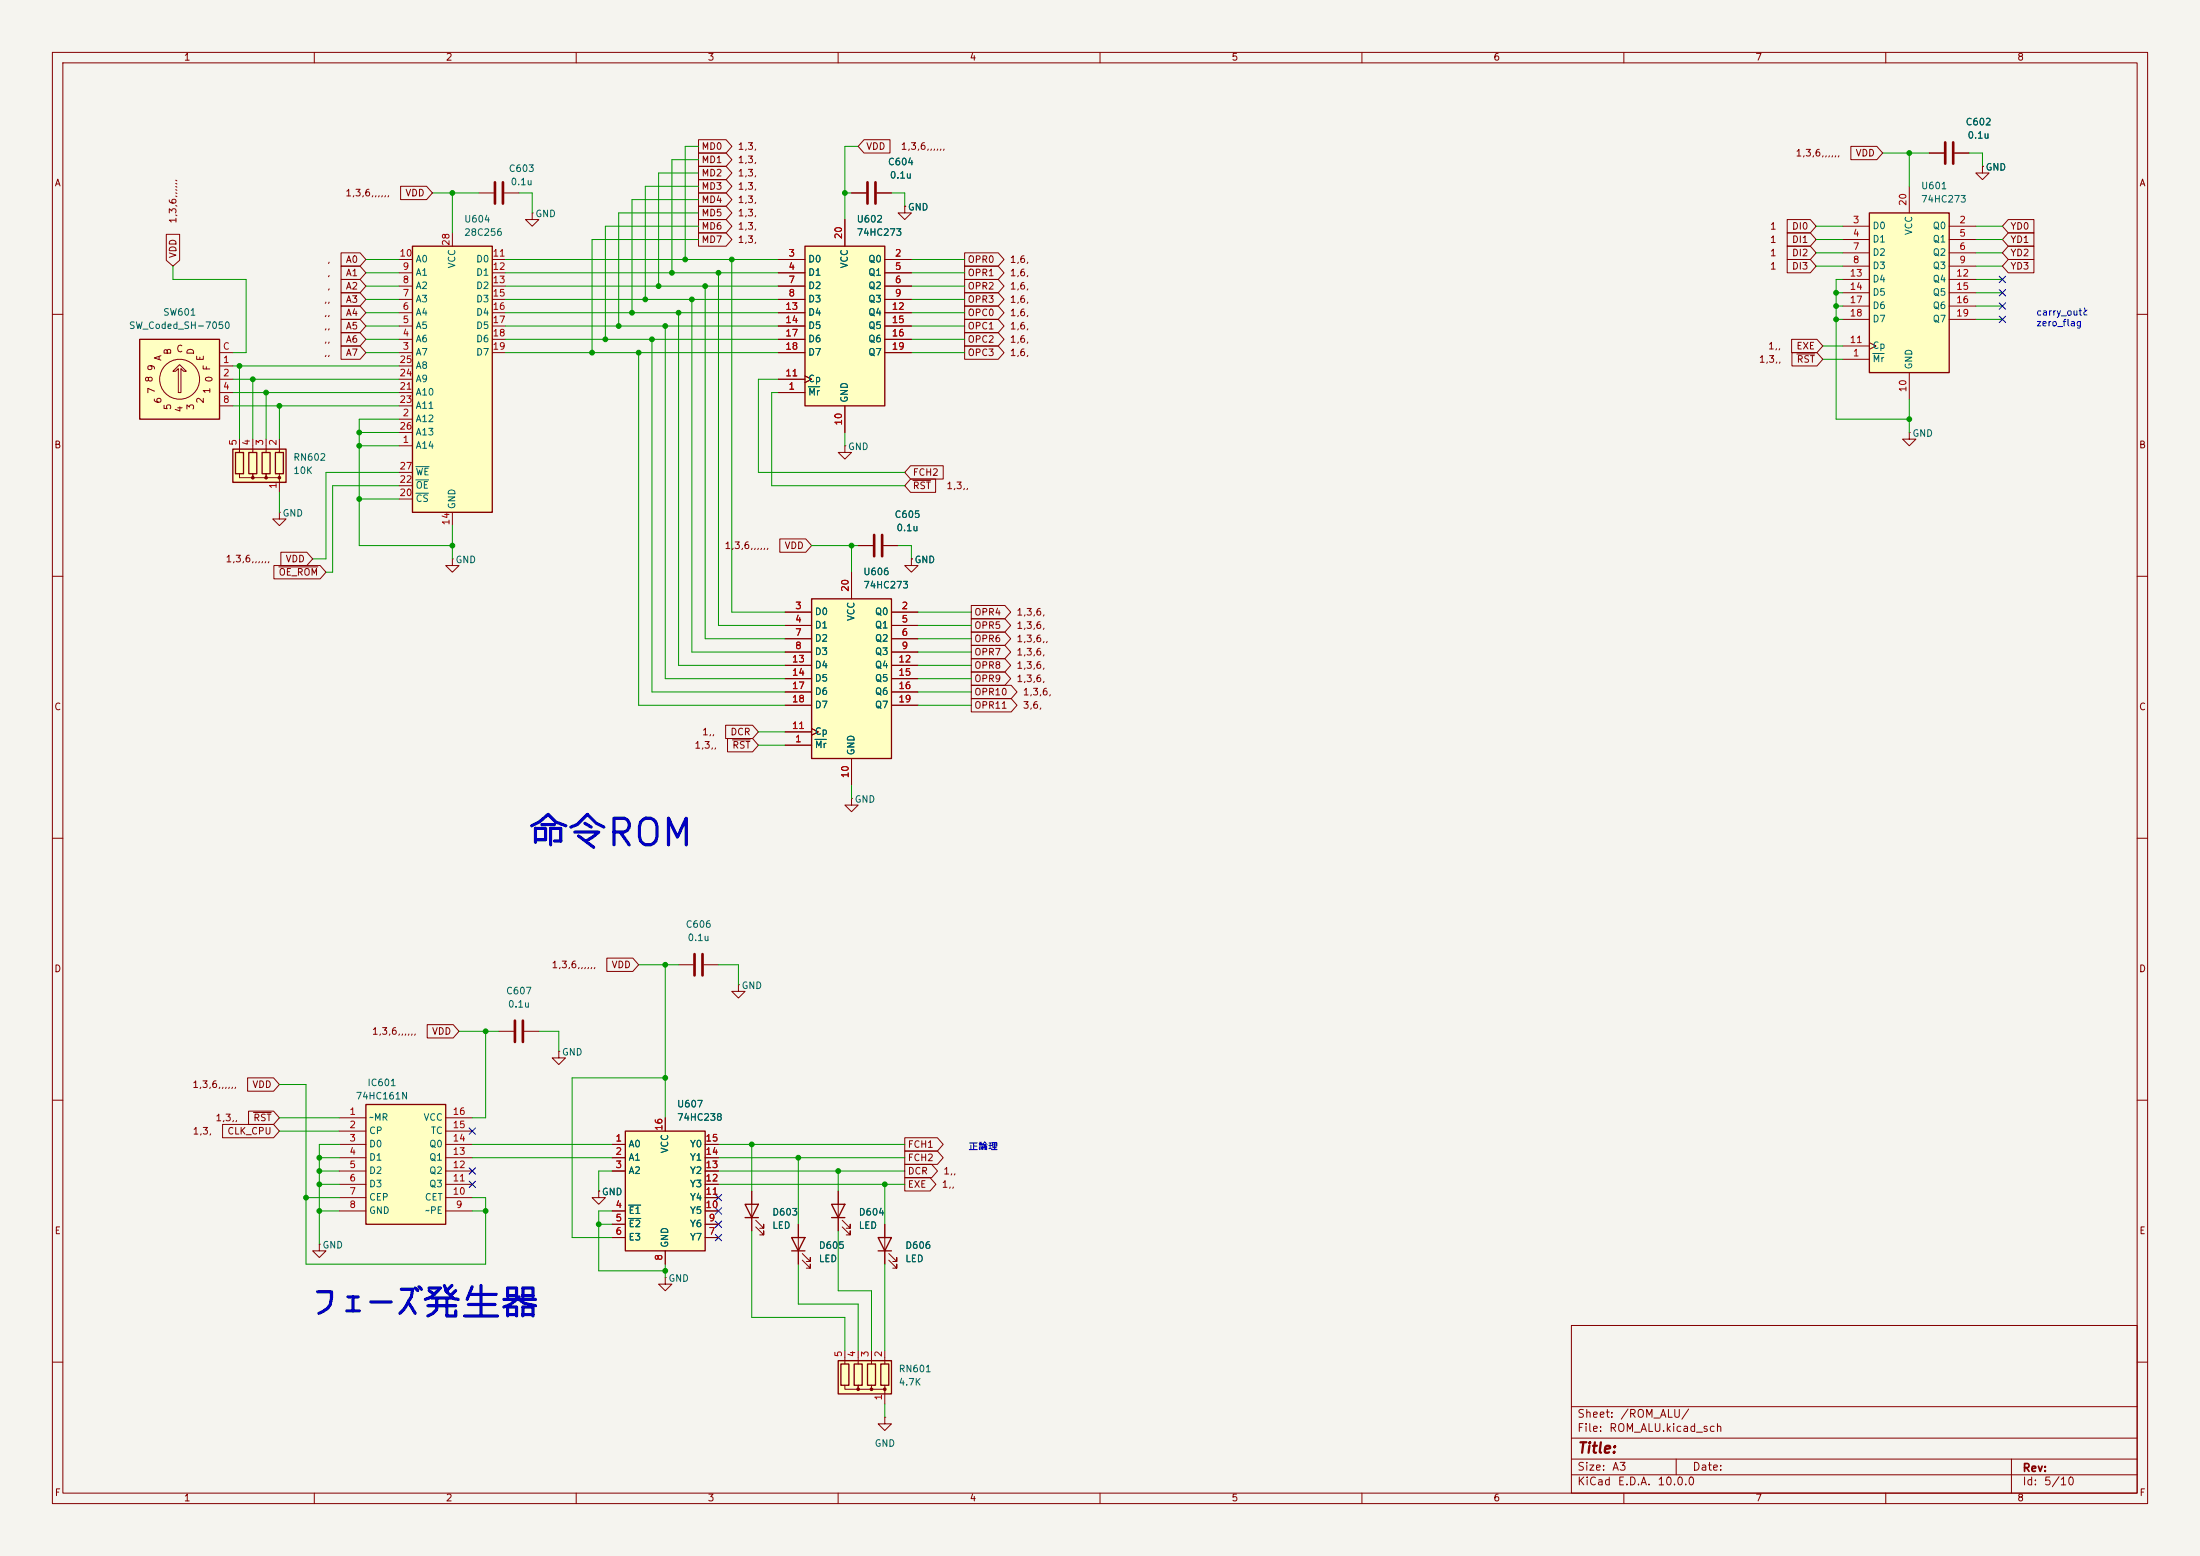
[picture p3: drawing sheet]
<svg xmlns="http://www.w3.org/2000/svg" width="420mm" height="297mm" viewBox="0 0 420 297" stroke-linecap="round" stroke-linejoin="round" font-family="sans-serif">
<path d="M0 0h420v297h-420z" fill="#f5f4ef" stroke="#f5f4ef" stroke-width=".19"/>
<g fill="none" stroke="#840000" stroke-width=".19">
<path d="M10 10h400v277h-400zM12 12h396v273h-396zM60 10v2M110 10v2M160 10v2M210 10v2M260 10v2M310 10v2M360 10v2M10 60h2M408 60h2M10 110h2"/>
<path d="M408 110h2M10 160h2M408 160h2M10 210h2M408 210h2M300 253h108v32h-108zM10 260h2M300 278.5h108M300 274.5h108M300 268.5h108M320 278.5v3M384 278.5v6.5"/>
<path d="M408 260h2M60 285v2M110 285v2M160 285v2M210 285v2M260 285v2M300 281.5h108M310 285v2M360 285v2"/>
</g>
<path d="M78.7 47h15.3v50.8h-15.3z" fill="#ffffc2"/>
<path d="M78.7 47h15.3v50.8h-15.3zM151.1 236.2h2.6l-1.3 2.6zM151.1 238.8h2.6M158.7 229.9h2.6l-1.3 2.5zM158.7 232.4h2.6M167.6 236.2h2.6l-1.3 2.6zM167.6 238.8h2.6" fill="none" stroke="#840000" stroke-width=".25"/>
<g fill="none" stroke="#840000" stroke-width=".19">
<path d="M76.2 59.7h2.5M76.2 57.2h2.5M76.2 54.6h2.5M76.2 52.1h2.5M76.2 49.5h2.5M86.4 44.5v2.5M94 59.7h2.5M94 57.2h2.5M94 54.6h2.5M94 52.1h2.5M94 49.5h2.5M76.2 67.3h2.5"/>
<path d="M76.2 64.8h2.5M76.2 62.2h2.5M76.2 74.9h2.5M76.2 77.5h2.5M76.2 72.4h2.5M76.2 69.9h2.5M94 67.3h2.5M94 64.8h2.5M94 62.2h2.5M53.3 97.8v1.3h1.3l-1.3 1.2-1.2-1.2h1.2M53.3 97.8h.1M76.2 85.1h2.5"/>
<path d="M76.2 80h2.5M76.2 95.3h2.5M76.2 92.7h2.5M76.2 82.6h2.5M76.2 90.2h2.5M86.4 97.8v2.5M86.4 106.7v1.3h1.2l-1.2 1.2-1.3-1.2h1.3M86.4 106.7h.1M162.6 152.4v1.3h1.2l-1.2 1.2-1.3-1.2h1.3M162.6 152.4h.1M61 237.5v1.3h1.2l-1.2 1.2-1.3-1.2h1.3M61 237.5h.1"/>
<path d="M152.4 233.7v7.6M153.2 239.3l1.5 1.5v-.8v.8h-.8M160 227.3v7.6M160.8 234.2l1.5 1.5v-.8v.8h-.8M160.8 232.9l1.5 1.5v-.7v.7h-.8M168.9 233.7v7.6M169.7 239.3l1.5 1.5v-.8v.8h-.8M153.2 240.5l1.5 1.6v-.8v.8h-.8M169.7 240.5l1.5 1.6v-.8v.8h-.8M168.9 270.5v1.3h-1.3l1.3 1.2 1.3-1.2h-1.3M168.9 270.5h.1"/>
</g>
<path d="M79.4 94.1h2.4M79.4 91.6h2.4M79.4 89.1h2.5" fill="none" stroke="#006464" stroke-width=".19"/>
<path d="M154.9 114.3h15.3v30.5h-15.3z" fill="#ffffc2"/>
<path d="M154.9 114.3h15.3v30.5h-15.3z" fill="none" stroke="#840000" stroke-width=".25"/>
<g fill="none" stroke="#840000" stroke-width=".19">
<path d="M149.9 116.8h5M149.9 119.4h5M162.6 109.2v5.1M170.2 116.8h5.1M170.2 119.4h5.1M149.9 121.9h5M149.9 124.5h5M149.9 139.7h5M149.9 127h5M149.9 129.5h5M149.9 132.1h5M149.9 134.6h5"/>
<path d="M154.9 139.1l1.3 .6-1.3 .6M170.2 121.9h5.1M170.2 124.5h5.1M170.2 127h5.1M170.2 129.5h5.1M170.2 132.1h5.1M170.2 134.6h5.1M149.9 142.2h5M162.6 144.8v5.1"/>
</g>
<path d="M155.6 141.1h2.2" fill="none" stroke="#006464" stroke-width=".19"/>
<path d="M160 259.7h10.2v6.4h-10.2z" fill="#ffffc2"/>
<path d="M160 259.7h10.2v6.4h-10.2zM160.5 260.3h1.6v4.1h-1.6zM163.1 260.3h1.5v4.1h-1.5zM165.6 260.3h1.5v4.1h-1.5zM168.1 260.3h1.6v4.1h-1.6z" fill="none" stroke="#840000" stroke-width=".25"/>
<g fill="#840000" stroke="#840000" stroke-width=".19">
<circle cx="168.9" cy="265.2" r=".25"/>
<circle cx="166.4" cy="265.2" r=".25"/>
<circle cx="163.8" cy="265.2" r=".25"/>
</g>
<path d="M95.2 196.9h2.8M100.1 196.9h2.8M106.7 200.7v1.2h1.2l-1.2 1.3-1.3-1.3h1.3M106.7 200.7h.1M161.3 257.8v2.5M163.8 257.8v2.5M166.4 257.8v2.5M168.9 257.8v2.5M161.3 264.4v.8h2.5v-.8v.8h2.6v-.8v.8h2.5v-.8M168.9 265.4v2.6" fill="none" stroke="#840000" stroke-width=".19"/>
<path d="M98.3 194.8v4.1M99.8 194.8v4.1" fill="none" stroke="#840000" stroke-width=".51"/>
<path d="M69.8 210.8h15.3v22.9h-15.3z" fill="#ffffc2"/>
<path d="M69.8 210.8h15.3v22.9h-15.3z" fill="none" stroke="#840000" stroke-width=".25"/>
<g fill="none" stroke="#840000" stroke-width=".19">
<path d="M64.8 213.4h5M64.8 215.9h5M64.8 218.4h5M85.1 213.4h5.1M85.1 215.9h5.1M85.1 218.4h5.1M64.8 221h5M64.8 223.5h5M64.8 226.1h5M64.8 228.6h5M64.8 231.1h5M85.1 221h5.1"/>
<path d="M85.1 223.5h5.1M85.1 226.1h5.1M85.1 228.6h5.1M85.1 231.1h5.1M114.3 227.3v1.3h1.3l-1.3 1.3-1.3-1.3h1.3M114.3 227.3h.1"/>
</g>
<path d="M119.4 215.9h15.2v22.9h-15.2z" fill="#ffffc2"/>
<path d="M119.4 215.9h15.2v22.9h-15.2z" fill="none" stroke="#840000" stroke-width=".25"/>
<g fill="none" stroke="#840000" stroke-width=".19">
<path d="M141 188v1.2h1.2l-1.2 1.3-1.3-1.3h1.3M141 188h.1M116.8 218.4h2.6M127 213.4v2.5M134.6 218.4h2.6M116.8 221h2.6M116.8 223.5h2.6M116.8 231.1h2.6M116.8 233.7h2.6M116.8 236.2h2.6M127 238.8v2.5M134.6 221h2.6"/>
<path d="M134.6 223.5h2.6M134.6 231.1h2.6M134.6 233.7h2.6M134.6 236.2h2.6M134.6 228.6h2.6M134.6 226.1h2.6"/>
</g>
<path d="M120 230h2.3M120 232.6h2.3" fill="none" stroke="#006464" stroke-width=".19"/>
<path d="M26.7 64.8h15.2v15.2h-15.2z" fill="#ffffc2"/>
<g fill="none" stroke="#840000" stroke-width=".19">
<path d="M101.6 40.6v1.3h1.3l-1.3 1.3-1.3-1.3h1.3M101.6 40.6h.1M33 70.9l1.3-1.3 1.3 1.3h-.5l-.6-.5v4.5h-.5v-4.5l-.5 .5zM41.9 69.9h2.5M41.9 72.4h2.5M41.9 74.9h2.5M41.9 77.5h2.5M41.9 67.3h2.5M129.5 184.2h2.8M134.4 184.2h2.8M143.5 227.3v7.6M144.3 234.2l1.5 1.5v-.8v.8h-.8"/>
<path d="M144.3 232.9l1.5 1.5v-.7v.7h-.8M127 243.8v1.3h1.3l-1.3 1.3-1.3-1.3h1.3M127 243.8h.1"/>
<circle cx="34.3" cy="72.4" r="3.8"/>
</g>
<path d="M26.7 64.8h15.2v15.2h-15.2zM142.2 229.9h2.6l-1.3 2.5zM142.2 232.4h2.6" fill="none" stroke="#840000" stroke-width=".25"/>
<path d="M132.6 182.1v4.1M134.1 182.1v4.1" fill="none" stroke="#840000" stroke-width=".51"/>
<path d="M44.4 85.7h10.2v6.4h-10.2z" fill="#ffffc2"/>
<path d="M44.4 85.7h10.2v6.4h-10.2zM45 86.4h1.5v4h-1.5zM47.5 86.4h1.5v4h-1.5zM50 86.4h1.6v4h-1.6zM52.6 86.4h1.5v4h-1.5z" fill="none" stroke="#840000" stroke-width=".25"/>
<g fill="#840000" stroke="#840000" stroke-width=".19">
<circle cx="53.3" cy="91.2" r=".25"/>
<circle cx="50.8" cy="91.2" r=".25"/>
<circle cx="48.3" cy="91.2" r=".25"/>
</g>
<g fill="none" stroke="#840000" stroke-width=".19">
<path d="M91.4 36.8h2.8M96.3 36.8h2.8M172.7 39.4v1.2h1.3l-1.3 1.3-1.3-1.3h1.3M172.7 39.4h.1M45.7 90.4v.8h2.6v-.8v.8h2.5v-.8v.8h2.5v-.8M45.7 83.8v2.6M48.3 83.8v2.6M50.8 83.8v2.6M53.3 83.8v2.6M53.3 91.4v2.6M161.3 85.1v1.3h1.3l-1.3 1.2-1.3-1.2h1.3M161.3 85.1h.1"/>
<path d="M163.8 104.1h2.8M168.7 104.1h2.7"/>
</g>
<path d="M94.5 34.8v4.1M96 34.8v4.1M166.9 102.1v4.1M168.4 102.1v4.1" fill="none" stroke="#840000" stroke-width=".51"/>
<path d="M153.7 47h15.2v30.5h-15.2z" fill="#ffffc2"/>
<path d="M153.7 47h15.2v30.5h-15.2z" fill="none" stroke="#840000" stroke-width=".25"/>
<g fill="none" stroke="#840000" stroke-width=".19">
<path d="M162.6 36.8h2.8M167.4 36.8h2.8M148.6 49.5h5.1M148.6 52.1h5.1M148.6 54.6h5.1M148.6 57.2h5.1M148.6 59.7h5.1M161.3 41.9v5.1M168.9 49.5h5.1M168.9 52.1h5.1M168.9 54.6h5.1M168.9 57.2h5.1"/>
<path d="M168.9 59.7h5.1M148.6 74.9h5.1M148.6 72.4h5.1M148.6 62.2h5.1M148.6 64.8h5.1M148.6 67.3h5.1M153.7 71.8l1.2 .6-1.2 .6M161.3 77.5v5.1M168.9 62.2h5.1M168.9 64.8h5.1M168.9 67.3h5.1M174 106.7v1.3h1.3l-1.3 1.2-1.3-1.2h1.3"/>
<path d="M174 106.7h.1"/>
</g>
<path d="M154.3 73.8h2.2" fill="none" stroke="#006464" stroke-width=".19"/>
<path d="M165.6 34.8v4.1M167.1 34.8v4.1" fill="none" stroke="#840000" stroke-width=".51"/>
<path d="M356.9 40.6h15.2v30.5h-15.2z" fill="#ffffc2"/>
<path d="M356.9 40.6h15.2v30.5h-15.2z" fill="none" stroke="#840000" stroke-width=".25"/>
<g fill="none" stroke="#840000" stroke-width=".19">
<path d="M76.5 35.6h4.9l1.1 1.2-1.1 1.3h-4.9zM133.3 36.8h5.3l1.1 1.3-1.1 1.3h-5.3zM133.3 31.7h5.3l1.1 1.3-1.1 1.3h-5.3zM133.3 34.3h5.3l1.1 1.3-1.1 1.2h-5.3zM133.3 26.7h5.3l1.1 1.2-1.1 1.3h-5.3zM133.3 29.2h5.3l1.1 1.3-1.1 1.3h-5.3zM133.3 39.4h5.3l1.1 1.2-1.1 1.3h-5.3zM162.6 36.8h2.8M164.9 26.7h5v2.5h-5l-1.1-1.3zM167.4 36.8h2.8M172.7 39.4h.1M353.3 27.9h5l1.1 1.3-1.1 1.3h-5z"/>
<path d="M364.5 35.6v5M368.3 29.2h2.8M373.1 29.2h2.8M378.5 31.8v1.2h1.2l-1.2 1.3-1.3-1.3h1.3M378.5 31.8h.1M31.7 44.7h2.6v5l-1.3 1.1-1.3-1.1zM65.1 50.8h3.6l1.1 1.3-1.1 1.2h-3.6zM65.1 55.9h3.6l1.1 1.3-1.1 1.2h-3.6zM65.1 53.3h3.6l1.1 1.3-1.1 1.3h-3.6zM65.1 48.3h3.6l1.1 1.2-1.1 1.3h-3.6zM65.1 58.4h3.6l1.1 1.3-1.1 1.3h-3.6zM133.3 41.9h5.3l1.1 1.3-1.1 1.3h-5.3z"/>
<path d="M133.3 44.4h5.3l1.1 1.3-1.1 1.3h-5.3zM148.6 49.5h5.1M148.6 52.1h5.1M148.6 54.6h5.1M148.6 57.2h5.1M148.6 59.7h5.1M161.3 41.9v5.1M168.9 49.5h5.1M168.9 52.1h5.1M168.9 54.6h5.1M168.9 57.2h5.1M168.9 59.7h5.1"/>
<path d="M184.1 48.3h6.5l1.1 1.2-1.1 1.3h-6.5zM184.1 55.9h6.5l1.1 1.3-1.1 1.2h-6.5zM184.1 58.4h6.5l1.1 1.3-1.1 1.3h-6.5zM184.1 53.3h6.5l1.1 1.3-1.1 1.3h-6.5zM184.1 50.8h6.5l1.1 1.3-1.1 1.2h-6.5zM341.2 44.4h4.4l1.1 1.3-1.1 1.3h-4.4zM341.2 47h4.4l1.1 1.3-1.1 1.2h-4.4zM341.2 41.9h4.4l1.1 1.3-1.1 1.3h-4.4zM341.2 49.5h4.4l1.1 1.3-1.1 1.3h-4.4zM351.8 43.2h5.1M351.8 45.7h5.1M351.8 48.3h5.1"/>
<path d="M351.8 50.8h5.1M351.8 53.3h5.1M351.8 55.9h5.1M351.8 58.4h5.1M372.1 43.2h5.1M372.1 45.7h5.1M372.1 48.3h5.1M372.1 50.8h5.1M372.1 53.3h5.1M372.1 55.9h5.1M372.1 58.4h5.1M383.4 49.5h4.9v2.6h-4.9l-1.1-1.3z"/>
<path d="M383.4 47h4.9v2.5h-4.9l-1.1-1.2zM383.4 44.4h4.9v2.6h-4.9l-1.1-1.3zM383.4 41.9h4.9v2.6h-4.9l-1.1-1.3zM65.1 63.5h3.6l1.1 1.3-1.1 1.2h-3.6zM65.1 66h3.6l1.1 1.3-1.1 1.3h-3.6zM65.1 61h3.6l1.1 1.2-1.1 1.3h-3.6zM148.6 74.9h5.1M148.6 72.4h5.1M148.6 62.2h5.1M148.6 64.8h5.1M148.6 67.3h5.1M153.7 71.8l1.2 .6-1.2 .6"/>
<path d="M161.3 77.5v5.1M168.9 62.2h5.1M168.9 64.8h5.1M168.9 67.3h5.1M184.1 66h6.5l1.1 1.3-1.1 1.3h-6.5zM184.1 63.5h6.5l1.1 1.3-1.1 1.2h-6.5zM184.1 61h6.5l1.1 1.2-1.1 1.3h-6.5zM342 64.8h4.9l1.1 1.2-1.1 1.3h-4.9zM342.1 67.3h4.8l1.1 1.3-1.1 1.3h-4.8zM343 67.6h3.4M351.8 68.6h5.1M351.8 66h5.1"/>
<path d="M351.8 61h5.1M356.9 65.4l1.2 .6-1.2 .7M364.5 71.1v5.1M372.1 61h5.1M173.8 91.4h4.8v2.6h-4.8l-1.1-1.3zM173.8 88.9h6.3v2.5h-6.3l-1.1-1.2zM174.3 91.7h3.4M364.5 82.6v1.2h1.3l-1.3 1.3-1.3-1.3h1.3M364.5 82.6h.1M52.3 107.9h8.8l1.1 1.3-1.1 1.3h-8.8zM53.2 108.2h7.5M53.6 105.4h5l1.1 1.3-1.1 1.3h-5z"/>
<path d="M148.9 102.9h4.9l1.1 1.2-1.1 1.3h-4.9zM149.9 116.8h5M149.9 119.4h5M162.6 109.2v5.1M163.8 104.1h2.8M168.7 104.1h2.7M170.2 116.8h5.1M170.2 119.4h5.1M174 106.7h.1M185.4 118.1h6.4l1.1 1.3-1.1 1.3h-6.4zM185.4 115.6h6.4l1.1 1.2-1.1 1.3h-6.4zM138.5 138.4h5.2l1.1 1.3-1.1 1.3h-5.2z"/>
<path d="M149.9 121.9h5M149.9 124.5h5M149.9 139.7h5M149.9 127h5M149.9 129.5h5M149.9 132.1h5M149.9 134.6h5M154.9 139.1l1.3 .6-1.3 .6M170.2 121.9h5.1M170.2 124.5h5.1M170.2 127h5.1M170.2 129.5h5.1"/>
<path d="M170.2 132.1h5.1M170.2 134.6h5.1M185.4 128.3h6.4l1.1 1.2-1.1 1.3h-6.4zM185.4 130.8h7.6l1.2 1.3-1.2 1.3h-7.6zM185.4 133.3h7.6l1.2 1.3-1.2 1.3h-7.6zM185.4 123.2h6.4l1.1 1.3-1.1 1.2h-6.4zM185.4 120.6h6.4l1.1 1.3-1.1 1.3h-6.4zM185.4 125.7h6.4l1.1 1.3-1.1 1.3h-6.4zM138.9 141h4.8l1.1 1.2-1.1 1.3h-4.8zM139.8 141.2h3.4M149.9 142.2h5M162.6 144.8v5.1"/>
<path d="M81.6 195.6h4.9l1.1 1.3-1.1 1.2h-4.9zM115.8 182.9h5l1.1 1.3-1.1 1.2h-5zM42.5 214.6h9.7l1.1 1.3-1.1 1.3h-9.7zM47.3 205.7h4.9l1.1 1.3-1.1 1.3h-4.9zM47.4 212.1h4.8l1.1 1.3-1.1 1.2h-4.8zM48.4 212.3h3.4M116.8 218.4h2.6M127 213.4v2.5M134.6 218.4h2.6M172.7 219.7h6.3l1.1 1.3-1.1 1.3h-6.3zM172.7 217.2h6.3l1.1 1.2-1.1 1.3h-6.3zM114.3 227.3h.1"/>
<path d="M116.8 221h2.6M116.8 223.5h2.6M116.8 231.1h2.6M116.8 233.7h2.6M116.8 236.2h2.6M127 238.8v2.5M134.6 221h2.6M134.6 223.5h2.6M134.6 231.1h2.6M134.6 233.7h2.6M134.6 236.2h2.6M134.6 228.6h2.6"/>
<path d="M134.6 226.1h2.6M143.5 227.3v2.6M143.5 232.4v2.5M152.4 233.7v2.5M152.4 238.8v2.5M160 227.3v2.6M160 232.4v2.5M168.9 233.7v2.5M168.9 238.8v2.5M172.7 222.2h5.2l1.1 1.3-1.1 1.3h-5.2zM172.7 224.8h4.9l1.1 1.3-1.1 1.2h-4.9z"/>
</g>
<path d="M154.3 73.8h2.2M357.5 67.5h2.2M155.6 141.1h2.2M120 230h2.3M120 232.6h2.3" fill="none" stroke="#006464" stroke-width=".19"/>
<path d="M371.3 27.2v4M372.9 27.2v4" fill="none" stroke="#840000" stroke-width=".51"/>
<g fill="none" stroke="#009600" stroke-width=".19">
<path d="M82.5 36.8h8.9M86.4 36.8v7.7M99.1 36.8h2.5v3.8M133.3 35.6h-10.1v21.6M133.3 27.9h-2.5v21.6M133.3 33h-7.6v21.6M133.3 30.5h-5v21.6M133.3 38.1h-12.7v21.6M161.3 36.8h1.3M163.8 27.9h-2.5v14M170.2 36.8h2.5v2.6M359.4 29.2h8.9"/>
<path d="M364.5 29.2v6.4M375.9 29.2h2.6v2.6M33 50.8v2.5h14v14h-2.6M69.8 57.2h6.4M69.8 49.5h6.4M69.8 52.1h6.4M69.8 59.7h6.4M69.8 54.6h6.4M96.5 57.2h52.1M96.5 49.5h52.1M96.5 52.1h52.1M96.5 59.7h52.1"/>
<path d="M96.5 54.6h52.1M129.5 59.7v67.3h20.4M132.1 57.2v67.3h17.8M133.3 45.7h-20.3v21.6M133.3 43.2h-17.7v21.6M133.3 40.6h-15.2v21.6M134.6 54.6v67.3h15.3M137.2 52.1v67.3h12.7M139.7 49.5v67.3h10.2M174 57.2h10.1M174 49.5h10.1M174 52.1h10.1"/>
<path d="M174 59.7h10.1M174 54.6h10.1M346.7 45.7h5.1M346.7 50.8h5.1M346.7 43.2h5.1M346.7 48.3h5.1M350.5 55.9h1.3M350.5 58.4h1.3M351.8 53.3h-1.3v26.7h14M377.2 45.7h5.1M377.2 53.3h5.1M377.2 55.9h5.1"/>
<path d="M377.2 58.4h5.1M377.2 50.8h5.1M377.2 43.2h5.1M377.2 48.3h5.1M44.4 72.4h31.8M44.4 74.9h31.8M44.4 69.9h31.8M44.4 77.5h31.8M45.7 69.9v13.9M48.3 72.4v11.4M50.8 74.9v8.9M53.3 77.5v6.3"/>
<path d="M69.8 67.3h6.4M69.8 62.2h6.4M69.8 64.8h6.4M96.5 67.3h52.1M96.5 62.2h52.1M96.5 64.8h52.1M121.9 67.3v67.3h28M124.5 64.8v67.3h25.4M127 62.2v67.3h22.9M148.6 72.4h-3.8v17.8h27.9M148.6 74.9h-1.3v17.8h25.4M174 67.3h10.1"/>
<path d="M174 62.2h10.1M174 64.8h10.1M348 68.6h3.8M348 66h3.8M350.5 61h1.3M364.5 76.2v6.4M377.2 61h5.1M53.3 94v3.8M68.6 82.6h7.6M68.6 85.1h7.6M68.6 95.3h7.6M76.2 80h-7.6v24.1h17.8"/>
<path d="M76.2 90.2h-14v16.5h-2.5M76.2 92.7h-12.7v16.5h-1.3M161.3 82.6v2.5M86.4 100.3v6.4M154.9 104.1h8.9M162.6 104.1v5.1M171.4 104.1h2.6v2.6M175.3 116.8h10.1M175.3 119.4h10.1M144.8 139.7h5.1M175.3 121.9h10.1M175.3 127h10.1"/>
<path d="M175.3 124.5h10.1M175.3 132.1h10.1M175.3 134.6h10.1M175.3 129.5h10.1M144.8 142.2h5.1M162.6 149.9v2.5M87.6 196.9h7.6M92.7 196.9v16.5h-2.5M102.9 196.9h3.8v3.8M121.9 184.2h7.6M127 184.2v29.2M137.2 184.2h3.8v3.8"/>
<path d="M53.3 207h5.1v34.3h34.3v-12.7h-2.5M53.3 213.4h11.5M53.3 215.9h11.5M64.8 218.4h-3.8v19.1M90.2 218.4h26.6M127 205.7h-17.8v30.5h7.6M137.2 218.4h35.5M143.5 218.4v8.9M58.4 228.6h6.4M61 221h3.8M61 223.5h3.8M61 226.1h3.8"/>
<path d="M61 231.1h3.8M90.2 221h26.6M90.2 231.1h2.5M114.3 233.7h2.5M116.8 223.5h-2.5v3.8M116.8 231.1h-2.5v11.5h12.7M137.2 221h35.5M137.2 223.5h35.5M137.2 226.1h35.5M143.5 234.9v16.6h17.8v6.3M152.4 221v12.7M160 223.5v3.8"/>
<path d="M160 234.9v11.5h6.4v11.4M168.9 226.1v7.6M127 241.3v2.5M152.4 241.3v7.6h11.4v8.9M168.9 241.3v16.5M168.9 268v2.5"/>
</g>
<g fill="none" stroke="#000084" stroke-width=".19">
<path d="M381.7 52.7l1.2 1.2M381.7 55.3l1.2 1.2M381.7 57.8l1.2 1.2M382.9 52.7l-1.2 1.2M382.9 55.3l-1.2 1.2M382.9 57.8l-1.2 1.2M381.7 60.4l1.2 1.2M382.9 60.4l-1.2 1.2M89.6 215.3l1.2 1.2M90.8 215.3l-1.2 1.2M89.6 225.5l1.2 1.2M89.6 222.9l1.2 1.2"/>
<path d="M90.8 225.5l-1.2 1.2M90.8 222.9l-1.2 1.2M136.6 230.5l1.2 1.2M136.6 233.1l1.2 1.2M136.6 235.6l1.2 1.2M136.6 228l1.2 1.2M137.8 230.5l-1.2 1.2M137.8 233.1l-1.2 1.2M137.8 235.6l-1.2 1.2M137.8 228l-1.2 1.2"/>
</g>
<g fill="#009600" stroke="#009600" stroke-width=".19">
<circle cx="61" cy="231.1" r=".46"/>
<circle cx="61" cy="223.5" r=".46"/>
<circle cx="58.4" cy="228.6" r=".46"/>
<circle cx="61" cy="221" r=".46"/>
<circle cx="61" cy="226.1" r=".46"/>
<circle cx="113" cy="67.3" r=".46"/>
<circle cx="86.4" cy="104.1" r=".46"/>
<circle cx="68.6" cy="85.1" r=".46"/>
<circle cx="68.6" cy="95.3" r=".46"/>
<circle cx="68.6" cy="82.6" r=".46"/>
<circle cx="168.9" cy="226.1" r=".46"/>
<circle cx="152.4" cy="221" r=".46"/>
<circle cx="160" cy="223.5" r=".46"/>
<circle cx="114.3" cy="233.7" r=".46"/>
<circle cx="92.7" cy="231.1" r=".46"/>
<circle cx="127" cy="205.7" r=".46"/>
<circle cx="92.7" cy="196.9" r=".46"/>
<circle cx="127" cy="184.2" r=".46"/>
<circle cx="127" cy="242.6" r=".46"/>
<circle cx="143.5" cy="218.4" r=".46"/>
<circle cx="86.4" cy="36.8" r=".46"/>
<circle cx="48.3" cy="72.4" r=".46"/>
<circle cx="50.8" cy="74.9" r=".46"/>
<circle cx="45.7" cy="69.9" r=".46"/>
<circle cx="53.3" cy="77.5" r=".46"/>
<circle cx="120.6" cy="59.7" r=".46"/>
<circle cx="124.5" cy="64.8" r=".46"/>
<circle cx="123.2" cy="57.2" r=".46"/>
<circle cx="127" cy="62.2" r=".46"/>
<circle cx="129.5" cy="59.7" r=".46"/>
<circle cx="121.9" cy="67.3" r=".46"/>
<circle cx="134.6" cy="54.6" r=".46"/>
<circle cx="137.2" cy="52.1" r=".46"/>
<circle cx="130.8" cy="49.5" r=".46"/>
<circle cx="132.1" cy="57.2" r=".46"/>
<circle cx="162.6" cy="104.1" r=".46"/>
<circle cx="139.7" cy="49.5" r=".46"/>
<circle cx="161.3" cy="36.8" r=".46"/>
<circle cx="128.3" cy="52.1" r=".46"/>
<circle cx="350.5" cy="61" r=".46"/>
<circle cx="125.7" cy="54.6" r=".46"/>
<circle cx="350.5" cy="58.4" r=".46"/>
<circle cx="350.5" cy="55.9" r=".46"/>
<circle cx="364.5" cy="29.2" r=".46"/>
<circle cx="364.5" cy="80" r=".46"/>
<circle cx="118.1" cy="62.2" r=".46"/>
<circle cx="115.6" cy="64.8" r=".46"/>
</g>
<g font-size="5.1" fill="#0000c2">
<text x="100.5" y="162.8">命令ROM</text>
<text x="58.9" y="252.7">フェーズ発生器</text>
</g>
<text font-size="2" fill="#840000" x="301" y="277.9">Title:</text>
<g font-size="1.5" fill="#840000">
<text x="301" y="273.7">File:</text>
<text x="301" y="271">Sheet:</text>
<text x="307.1" y="273.7">ROM_ALU.kicad_sch</text>
<text x="309.2" y="271">/ROM_ALU/</text>
<text x="301" y="281.1">Size:</text>
<text x="307.6" y="281.1">A3</text>
<text x="323" y="281.1">Date:</text>
<text x="386" y="281.3">Rev:</text>
<text x="301" y="283.9">KiCad</text>
<text x="308.7" y="283.9">E.D.A.</text>
<text x="316.3" y="283.9">10.0.0</text>
<text x="386" y="283.9">Id:</text>
<text x="390.1" y="283.9">5/10</text>
</g>
<g font-size="1.3" fill="#840000">
<text x="35" y="11.9">1</text>
<text x="85" y="11.9">2</text>
<text x="135" y="11.9">3</text>
<text x="185" y="11.9">4</text>
<text x="235" y="11.9">5</text>
<text x="285" y="11.9">6</text>
<text x="335" y="11.9">7</text>
<text x="385" y="11.9">8</text>
<text x="133.8" y="28.9">MD0</text>
<text x="140.7" y="28.9">1,3,</text>
<text x="165.3" y="28.9">VDD</text>
<text x="171.9" y="28.9">1,3,6,,,,,,</text>
<text x="10.3" y="35.9">A</text>
<text x="133.8" y="34">MD2</text>
<text x="133.8" y="31.4">MD1</text>
<text x="140.7" y="34">1,3,</text>
<text x="140.7" y="31.4">1,3,</text>
<text x="342.7" y="30.2">1,3,6,,,,,,</text>
<text x="354.1" y="30.2">VDD</text>
<text x="408.3" y="35.9">A</text>
<text x="65.8" y="37.8">1,3,6,,,,,,</text>
<text x="77.3" y="37.8">VDD</text>
<text x="133.8" y="39.1">MD4</text>
<text x="133.8" y="36.5">MD3</text>
<text x="133.8" y="41.6">MD5</text>
<text x="140.7" y="39.1">1,3,</text>
<text x="140.7" y="36.5">1,3,</text>
<text x="140.7" y="41.6">1,3,</text>
<text x="34" y="42.8" transform="rotate(-90 34 42.8)">1,3,6,,,,,,</text>
<text x="133.8" y="44.1">MD6</text>
<text x="133.8" y="46.7">MD7</text>
<text x="140.7" y="44.1">1,3,</text>
<text x="140.7" y="46.7">1,3,</text>
<text x="337.8" y="46.7">1</text>
<text x="337.8" y="44.1">1</text>
<text x="342" y="46.7">DI1</text>
<text x="342" y="44.1">DI0</text>
<text x="383.7" y="46.7">YD1</text>
<text x="383.7" y="44.1">YD0</text>
<text x="34" y="49.4" transform="rotate(-90 34 49.4)">VDD</text>
<text x="62.3" y="53">,</text>
<text x="62.3" y="50.5">,</text>
<text x="65.9" y="53">A1</text>
<text x="65.9" y="50.5">A0</text>
<text x="184.6" y="50.5">OPR0</text>
<text x="184.6" y="53">OPR1</text>
<text x="192.7" y="50.5">1,6,</text>
<text x="192.7" y="53">1,6,</text>
<text x="337.8" y="49.2">1</text>
<text x="337.8" y="51.8">1</text>
<text x="342" y="49.2">DI2</text>
<text x="342" y="51.8">DI3</text>
<text x="383.7" y="51.8">YD3</text>
<text x="383.7" y="49.2">YD2</text>
<text x="61.7" y="58.1">,,</text>
<text x="62.3" y="55.6">,</text>
<text x="65.9" y="58.1">A3</text>
<text x="65.9" y="55.6">A2</text>
<text x="184.6" y="58.1">OPR3</text>
<text x="184.6" y="55.6">OPR2</text>
<text x="192.7" y="58.1">1,6,</text>
<text x="192.7" y="55.6">1,6,</text>
<text x="61.7" y="65.7">,,</text>
<text x="61.7" y="60.6">,,</text>
<text x="61.7" y="63.2">,,</text>
<text x="65.9" y="65.7">A6</text>
<text x="65.9" y="60.6">A4</text>
<text x="65.9" y="63.2">A5</text>
<text x="184.6" y="65.7">OPC2</text>
<text x="184.6" y="63.2">OPC1</text>
<text x="184.6" y="60.6">OPC0</text>
<text x="192.7" y="65.7">1,6,</text>
<text x="192.7" y="63.2">1,6,</text>
<text x="192.7" y="60.6">1,6,</text>
<text x="29.9" y="70.9" transform="rotate(-90 29.9 70.9)">9</text>
<text x="31.1" y="69" transform="rotate(-90 31.1 69)">A</text>
<text x="33" y="67.8" transform="rotate(-90 33 67.8)">B</text>
<text x="33.6" y="67.5">C</text>
<text x="37.3" y="67.8" transform="rotate(-90 37.3 67.8)">D</text>
<text x="39.2" y="69" transform="rotate(-90 39.2 69)">E</text>
<text x="40.4" y="70.9" transform="rotate(-90 40.4 70.9)">F</text>
<text x="61.7" y="68.3">,,</text>
<text x="65.9" y="68.3">A7</text>
<text x="184.6" y="68.3">OPC3</text>
<text x="192.7" y="68.3">1,6,</text>
<text x="335.7" y="69.5">1,3,,</text>
<text x="337.4" y="67">1,,</text>
<text x="342.8" y="67">EXE</text>
<text x="342.9" y="69.5">RST</text>
<text x="29.4" y="73.1" transform="rotate(-90 29.4 73.1)">8</text>
<text x="29.9" y="75.3" transform="rotate(-90 29.9 75.3)">7</text>
<text x="31.1" y="77.1" transform="rotate(-90 31.1 77.1)">6</text>
<text x="39.2" y="77.1" transform="rotate(-90 39.2 77.1)">2</text>
<text x="40.4" y="75.3" transform="rotate(-90 40.4 75.3)">1</text>
<text x="40.9" y="73.1" transform="rotate(-90 40.9 73.1)">0</text>
<text x="33" y="78.4" transform="rotate(-90 33 78.4)">5</text>
<text x="35.2" y="78.8" transform="rotate(-90 35.2 78.8)">4</text>
<text x="37.3" y="78.4" transform="rotate(-90 37.3 78.4)">3</text>
<text x="10.3" y="85.9">B</text>
<text x="408.2" y="85.9">B</text>
<text x="174.1" y="93.7">RST</text>
<text x="174.1" y="91.1">FCH2</text>
<text x="180.6" y="93.7">1,3,,</text>
<text x="43" y="107.6">1,3,6,,,,,,</text>
<text x="54.4" y="107.6">VDD</text>
<text x="138.2" y="105.1">1,3,6,,,,,,</text>
<text x="149.7" y="105.1">VDD</text>
<text x="53.1" y="110.2">OE_ROM</text>
<text x="185.9" y="117.8">OPR4</text>
<text x="194" y="117.8">1,3,6,</text>
<text x="185.9" y="120.3">OPR5</text>
<text x="185.9" y="125.4">OPR7</text>
<text x="185.9" y="122.9">OPR6</text>
<text x="194" y="120.3">1,3,6,</text>
<text x="194" y="125.4">1,3,6,</text>
<text x="194" y="122.9">1,3,6,,</text>
<text x="185.9" y="130.5">OPR9</text>
<text x="185.9" y="128">OPR8</text>
<text x="194" y="130.5">1,3,6,</text>
<text x="194" y="128">1,3,6,</text>
<text x="10.3" y="135.9">C</text>
<text x="185.9" y="133">OPR10</text>
<text x="185.9" y="135.6">OPR11</text>
<text x="195.2" y="133">1,3,6,</text>
<text x="195.2" y="135.6">3,6,</text>
<text x="408.2" y="135.9">C</text>
<text x="132.5" y="143.2">1,3,,</text>
<text x="133.9" y="140.7">1,,</text>
<text x="139.3" y="140.7">DCR</text>
<text x="139.7" y="143.2">RST</text>
<text x="10.3" y="185.9">D</text>
<text x="105.2" y="185.1">1,3,6,,,,,,</text>
<text x="116.7" y="185.1">VDD</text>
<text x="408.2" y="185.9">D</text>
<text x="70.9" y="197.8">1,3,6,,,,,,</text>
<text x="82.4" y="197.8">VDD</text>
<text x="36.6" y="208">1,3,6,,,,,,</text>
<text x="48.1" y="208">VDD</text>
<text x="41" y="214.3">1,3,,</text>
<text x="48.3" y="214.3">RST</text>
<text x="36.7" y="216.9">1,3,</text>
<text x="43.3" y="216.9">CLK_CPU</text>
<text x="173.2" y="221.9">FCH2</text>
<text x="173.2" y="219.4">FCH1</text>
<text x="173.2" y="224.5">DCR</text>
<text x="173.2" y="227">EXE</text>
<text x="179.7" y="227">1,,</text>
<text x="180" y="224.5">1,,</text>
<text x="10.3" y="235.9">E</text>
<text x="408.3" y="235.9">E</text>
<text x="10.3" y="285.9">F</text>
<text x="35" y="286.9">1</text>
<text x="85" y="286.9">2</text>
<text x="135" y="286.9">3</text>
<text x="185" y="286.9">4</text>
<text x="235" y="286.9">5</text>
<text x="285" y="286.9">6</text>
<text x="335" y="286.9">7</text>
<text x="385" y="286.9">8</text>
<text x="408.3" y="285.9">F</text>
</g>
<g font-size="1.3" fill="#006464">
<text x="375.1" y="24.2">C602</text>
<text x="375.5" y="26.8">0.1u</text>
<text x="97" y="33.1">C603</text>
<text x="97.4" y="35.7">0.1u</text>
<text x="169.4" y="31.9">C604</text>
<text x="169.8" y="34.4">0.1u</text>
<text x="379" y="32.9">GND</text>
<text x="102.1" y="41.8">GND</text>
<text x="173.2" y="40.5">GND</text>
<text x="366.6" y="36.4">U601</text>
<text x="366.6" y="39">74HC273</text>
<text x="88.5" y="45.3">28C256</text>
<text x="88.5" y="42.8">U604</text>
<text x="163.4" y="42.8">U602</text>
<text x="163.4" y="45.3">74HC273</text>
<text x="357.4" y="44">D0</text>
<text x="357.4" y="46.6">D1</text>
<text x="365.4" y="45" transform="rotate(-90 365.4 45)">VCC</text>
<text x="368.9" y="44">Q0</text>
<text x="368.9" y="46.6">Q1</text>
<text x="79.2" y="52.9">A1</text>
<text x="79.2" y="50.4">A0</text>
<text x="87.2" y="51.3" transform="rotate(-90 87.2 51.3)">VCC</text>
<text x="90.8" y="50.4">D0</text>
<text x="90.8" y="52.9">D1</text>
<text x="154.2" y="50.4">D0</text>
<text x="154.2" y="52.9">D1</text>
<text x="162.2" y="51.3" transform="rotate(-90 162.2 51.3)">VCC</text>
<text x="165.7" y="50.4">Q0</text>
<text x="165.7" y="52.9">Q1</text>
<text x="357.4" y="49.1">D2</text>
<text x="357.4" y="51.7">D3</text>
<text x="368.9" y="49.1">Q2</text>
<text x="368.9" y="51.7">Q3</text>
<text x="79.2" y="58">A3</text>
<text x="79.2" y="55.5">A2</text>
<text x="90.8" y="55.5">D2</text>
<text x="90.8" y="58">D3</text>
<text x="154.2" y="55.5">D2</text>
<text x="154.2" y="58">D3</text>
<text x="165.7" y="55.5">Q2</text>
<text x="165.7" y="58">Q3</text>
<text x="357.4" y="54.2">D4</text>
<text x="357.4" y="56.7">D5</text>
<text x="357.4" y="59.3">D6</text>
<text x="368.9" y="54.2">Q4</text>
<text x="368.9" y="56.7">Q5</text>
<text x="368.9" y="59.3">Q6</text>
<text x="24.5" y="63.1">SW_Coded_SH-7050</text>
<text x="31" y="60.6">SW601</text>
<text x="79.2" y="65.6">A6</text>
<text x="79.2" y="63.1">A5</text>
<text x="79.2" y="60.6">A4</text>
<text x="90.8" y="60.6">D4</text>
<text x="90.8" y="63.1">D5</text>
<text x="90.8" y="65.6">D6</text>
<text x="154.2" y="60.6">D4</text>
<text x="154.2" y="63.1">D5</text>
<text x="154.2" y="65.6">D6</text>
<text x="165.7" y="60.6">Q4</text>
<text x="165.7" y="63.1">Q5</text>
<text x="165.7" y="65.6">Q6</text>
<text x="357.4" y="61.8">D7</text>
<text x="368.9" y="61.8">Q7</text>
<text x="79.2" y="68.2">A7</text>
<text x="79.2" y="70.7">A8</text>
<text x="90.8" y="68.2">D7</text>
<text x="154.2" y="68.2">D7</text>
<text x="165.7" y="68.2">Q7</text>
<text x="357.4" y="69.4">Mr</text>
<text x="357.4" y="66.9">Cp</text>
<text x="365.4" y="70.6" transform="rotate(-90 365.4 70.6)">GND</text>
<text x="79.2" y="75.8">A10</text>
<text x="79.2" y="73.3">A9</text>
<text x="154.2" y="75.8">Mr</text>
<text x="154.2" y="73.3">Cp</text>
<text x="162.2" y="77" transform="rotate(-90 162.2 77)">GND</text>
<text x="79.2" y="80.9">A12</text>
<text x="79.2" y="78.3">A11</text>
<text x="79.2" y="83.4">A13</text>
<text x="365" y="83.7">GND</text>
<text x="55.9" y="88.2">RN602</text>
<text x="79.2" y="86">A14</text>
<text x="161.8" y="86.2">GND</text>
<text x="55.9" y="90.8">10K</text>
<text x="79.2" y="93.6">OE</text>
<text x="79.2" y="91">WE</text>
<text x="53.8" y="98.9">GND</text>
<text x="79.2" y="96.1">CS</text>
<text x="87.2" y="97.3" transform="rotate(-90 87.2 97.3)">GND</text>
<text x="170.7" y="99.2">C605</text>
<text x="171" y="101.7">0.1u</text>
<text x="86.9" y="107.8">GND</text>
<text x="174.5" y="107.8">GND</text>
<text x="164.7" y="110.1">U606</text>
<text x="164.7" y="112.6">74HC273</text>
<text x="155.4" y="117.7">D0</text>
<text x="163.4" y="118.6" transform="rotate(-90 163.4 118.6)">VCC</text>
<text x="166.9" y="117.7">Q0</text>
<text x="155.4" y="120.2">D1</text>
<text x="155.4" y="122.8">D2</text>
<text x="155.4" y="125.3">D3</text>
<text x="166.9" y="120.2">Q1</text>
<text x="166.9" y="122.8">Q2</text>
<text x="166.9" y="125.3">Q3</text>
<text x="155.4" y="127.9">D4</text>
<text x="155.4" y="130.4">D5</text>
<text x="166.9" y="127.9">Q4</text>
<text x="166.9" y="130.4">Q5</text>
<text x="155.4" y="132.9">D6</text>
<text x="155.4" y="135.5">D7</text>
<text x="166.9" y="132.9">Q6</text>
<text x="166.9" y="135.5">Q7</text>
<text x="155.4" y="143.1">Mr</text>
<text x="155.4" y="140.6">Cp</text>
<text x="163.4" y="144.3" transform="rotate(-90 163.4 144.3)">GND</text>
<text x="163.1" y="153.5">GND</text>
<text x="130.8" y="177.4">C606</text>
<text x="131.2" y="179.9">0.1u</text>
<text x="96.5" y="190.1">C607</text>
<text x="141.5" y="189.1">GND</text>
<text x="96.9" y="192.6">0.1u</text>
<text x="107.2" y="201.8">GND</text>
<text x="70" y="207.6">IC601</text>
<text x="67.8" y="210.2">74HC161N</text>
<text x="70.4" y="214.2">~MR</text>
<text x="80.8" y="214.2">VCC</text>
<text x="129.2" y="211.7">U607</text>
<text x="129.2" y="214.2">74HC238</text>
<text x="70.4" y="216.8">CP</text>
<text x="70.4" y="219.3">D0</text>
<text x="70.4" y="221.8">D1</text>
<text x="81.8" y="221.8">Q1</text>
<text x="81.8" y="219.3">Q0</text>
<text x="82.1" y="216.8">TC</text>
<text x="119.9" y="219.3">A0</text>
<text x="119.9" y="221.8">A1</text>
<text x="127.9" y="220.2" transform="rotate(-90 127.9 220.2)">VCC</text>
<text x="131.6" y="221.8">Y1</text>
<text x="131.6" y="219.3">Y0</text>
<text x="70.4" y="224.4">D2</text>
<text x="70.4" y="226.9">D3</text>
<text x="81.8" y="226.9">Q3</text>
<text x="81.8" y="224.4">Q2</text>
<text x="119.9" y="224.4">A2</text>
<text x="131.6" y="226.9">Y3</text>
<text x="131.6" y="224.4">Y2</text>
<text x="70.4" y="229.5">CEP</text>
<text x="70.4" y="232">GND</text>
<text x="81" y="229.5">CET</text>
<text x="81.1" y="232">~PE</text>
<text x="114.8" y="228.4">GND</text>
<text x="119.9" y="232">E1</text>
<text x="131.6" y="232">Y5</text>
<text x="131.6" y="229.5">Y4</text>
<text x="147.3" y="232.3">D603</text>
<text x="163.8" y="232.3">D604</text>
<text x="61.5" y="238.6">GND</text>
<text x="119.9" y="234.5">E2</text>
<text x="119.9" y="237.1">E3</text>
<text x="127.9" y="238.3" transform="rotate(-90 127.9 238.3)">GND</text>
<text x="131.6" y="237.1">Y7</text>
<text x="131.6" y="234.5">Y6</text>
<text x="147.3" y="234.9">LED</text>
<text x="156.2" y="238.7">D605</text>
<text x="163.8" y="234.9">LED</text>
<text x="172.7" y="238.7">D606</text>
<text x="127.5" y="245">GND</text>
<text x="156.2" y="241.2">LED</text>
<text x="172.7" y="241.2">LED</text>
<text x="171.5" y="262.2">RN601</text>
<text x="171.5" y="264.8">4.7K</text>
<text x="166.9" y="276.5">GND</text>
</g>
<g font-size="1.3" fill="#a90000">
<text x="364.2" y="39.4" transform="rotate(-90 364.2 39.4)">20</text>
<text x="86.1" y="47" transform="rotate(-90 86.1 47)">28</text>
<text x="161" y="45.8" transform="rotate(-90 161 45.8)">20</text>
<text x="353.6" y="42.9">3</text>
<text x="353.6" y="45.5">4</text>
<text x="373.9" y="42.9">2</text>
<text x="373.9" y="45.5">5</text>
<text x="76.2" y="49.3">10</text>
<text x="76.8" y="51.8">9</text>
<text x="93.9" y="49.3">11</text>
<text x="93.9" y="51.8">12</text>
<text x="150.4" y="49.3">3</text>
<text x="150.4" y="51.8">4</text>
<text x="170.7" y="49.3">2</text>
<text x="170.7" y="51.8">5</text>
<text x="353" y="53.1">13</text>
<text x="353.6" y="48">7</text>
<text x="353.6" y="50.5">8</text>
<text x="373.3" y="53.1">12</text>
<text x="373.9" y="48">6</text>
<text x="373.9" y="50.5">9</text>
<text x="76.8" y="59.4">6</text>
<text x="76.8" y="56.9">7</text>
<text x="76.8" y="54.4">8</text>
<text x="93.9" y="54.4">13</text>
<text x="93.9" y="56.9">15</text>
<text x="93.9" y="59.4">16</text>
<text x="149.8" y="59.4">13</text>
<text x="150.4" y="54.4">7</text>
<text x="150.4" y="56.9">8</text>
<text x="170.1" y="59.4">12</text>
<text x="170.7" y="54.4">6</text>
<text x="170.7" y="56.9">9</text>
<text x="353" y="55.6">14</text>
<text x="353" y="58.2">17</text>
<text x="373.3" y="55.6">15</text>
<text x="373.3" y="58.2">16</text>
<text x="76.8" y="64.5">4</text>
<text x="76.8" y="62">5</text>
<text x="93.9" y="62">17</text>
<text x="93.9" y="64.5">18</text>
<text x="149.8" y="62">14</text>
<text x="149.8" y="64.5">17</text>
<text x="170.1" y="62">15</text>
<text x="170.1" y="64.5">16</text>
<text x="353" y="65.8">11</text>
<text x="353" y="60.7">18</text>
<text x="373.3" y="60.7">19</text>
<text x="42.4" y="67.1">C</text>
<text x="42.5" y="69.6">1</text>
<text x="76.2" y="69.6">25</text>
<text x="76.8" y="67.1">3</text>
<text x="93.9" y="67.1">19</text>
<text x="149.8" y="67.1">18</text>
<text x="170.1" y="67.1">19</text>
<text x="353.6" y="68.3">1</text>
<text x="42.5" y="72.1">2</text>
<text x="42.5" y="74.7">4</text>
<text x="42.5" y="77.2">8</text>
<text x="76.2" y="74.7">21</text>
<text x="76.2" y="77.2">23</text>
<text x="76.2" y="72.1">24</text>
<text x="149.8" y="72.1">11</text>
<text x="150.4" y="74.7">1</text>
<text x="364.2" y="75" transform="rotate(-90 364.2 75)">10</text>
<text x="76.2" y="82.3">26</text>
<text x="76.8" y="79.8">2</text>
<text x="161" y="81.3" transform="rotate(-90 161 81.3)">10</text>
<text x="45.5" y="85.2" transform="rotate(-90 45.5 85.2)">5</text>
<text x="48" y="85.2" transform="rotate(-90 48 85.2)">4</text>
<text x="50.5" y="85.2" transform="rotate(-90 50.5 85.2)">3</text>
<text x="53.1" y="85.2" transform="rotate(-90 53.1 85.2)">2</text>
<text x="76.2" y="89.9">27</text>
<text x="76.8" y="84.8">1</text>
<text x="53.1" y="93.4" transform="rotate(-90 53.1 93.4)">1</text>
<text x="76.2" y="95">20</text>
<text x="76.2" y="92.5">22</text>
<text x="86.1" y="100.4" transform="rotate(-90 86.1 100.4)">14</text>
<text x="162.3" y="113.1" transform="rotate(-90 162.3 113.1)">20</text>
<text x="151.7" y="116.6">3</text>
<text x="151.7" y="119.1">4</text>
<text x="172" y="116.6">2</text>
<text x="172" y="119.1">5</text>
<text x="151.7" y="121.7">7</text>
<text x="151.7" y="124.2">8</text>
<text x="172" y="121.7">6</text>
<text x="172" y="124.2">9</text>
<text x="151.1" y="126.7">13</text>
<text x="151.1" y="129.3">14</text>
<text x="151.1" y="131.8">17</text>
<text x="171.4" y="126.7">12</text>
<text x="171.4" y="129.3">15</text>
<text x="171.4" y="131.8">16</text>
<text x="151.1" y="134.4">18</text>
<text x="171.4" y="134.4">19</text>
<text x="151.1" y="139.4">11</text>
<text x="151.7" y="142">1</text>
<text x="162.3" y="148.6" transform="rotate(-90 162.3 148.6)">10</text>
<text x="66.6" y="213.1">1</text>
<text x="66.6" y="215.6">2</text>
<text x="86.3" y="215.6">15</text>
<text x="86.3" y="213.1">16</text>
<text x="126.7" y="215.9" transform="rotate(-90 126.7 215.9)">16</text>
<text x="66.6" y="218.2">3</text>
<text x="66.6" y="220.7">4</text>
<text x="86.3" y="220.7">13</text>
<text x="86.3" y="218.2">14</text>
<text x="117.4" y="218.2">1</text>
<text x="117.4" y="220.7">2</text>
<text x="134.6" y="220.7">14</text>
<text x="134.6" y="218.2">15</text>
<text x="66.6" y="223.3">5</text>
<text x="66.6" y="225.8">6</text>
<text x="86.3" y="225.8">11</text>
<text x="86.3" y="223.3">12</text>
<text x="117.4" y="223.3">3</text>
<text x="134.6" y="225.8">12</text>
<text x="134.6" y="223.3">13</text>
<text x="66.6" y="228.3">7</text>
<text x="66.6" y="230.9">8</text>
<text x="86.3" y="228.3">10</text>
<text x="86.9" y="230.9">9</text>
<text x="117.4" y="230.9">4</text>
<text x="117.4" y="233.4">5</text>
<text x="134.6" y="230.9">10</text>
<text x="134.6" y="228.3">11</text>
<text x="135.2" y="233.4">9</text>
<text x="117.4" y="236">6</text>
<text x="135.2" y="236">7</text>
<text x="126.7" y="240.7" transform="rotate(-90 126.7 240.7)">8</text>
<text x="161" y="259.2" transform="rotate(-90 161 259.2)">5</text>
<text x="163.6" y="259.2" transform="rotate(-90 163.6 259.2)">4</text>
<text x="166.1" y="259.2" transform="rotate(-90 166.1 259.2)">3</text>
<text x="168.7" y="259.2" transform="rotate(-90 168.7 259.2)">2</text>
<text x="168.7" y="267.4" transform="rotate(-90 168.7 267.4)">1</text>
</g>
<g font-size="1.3" fill="#0000c2">
<text x="388.6" y="60.6">carry_outと</text>
<text x="388.6" y="62.6">zero_flag</text>
<text x="184.8" y="219.8">正論理</text>
</g>
</svg>
